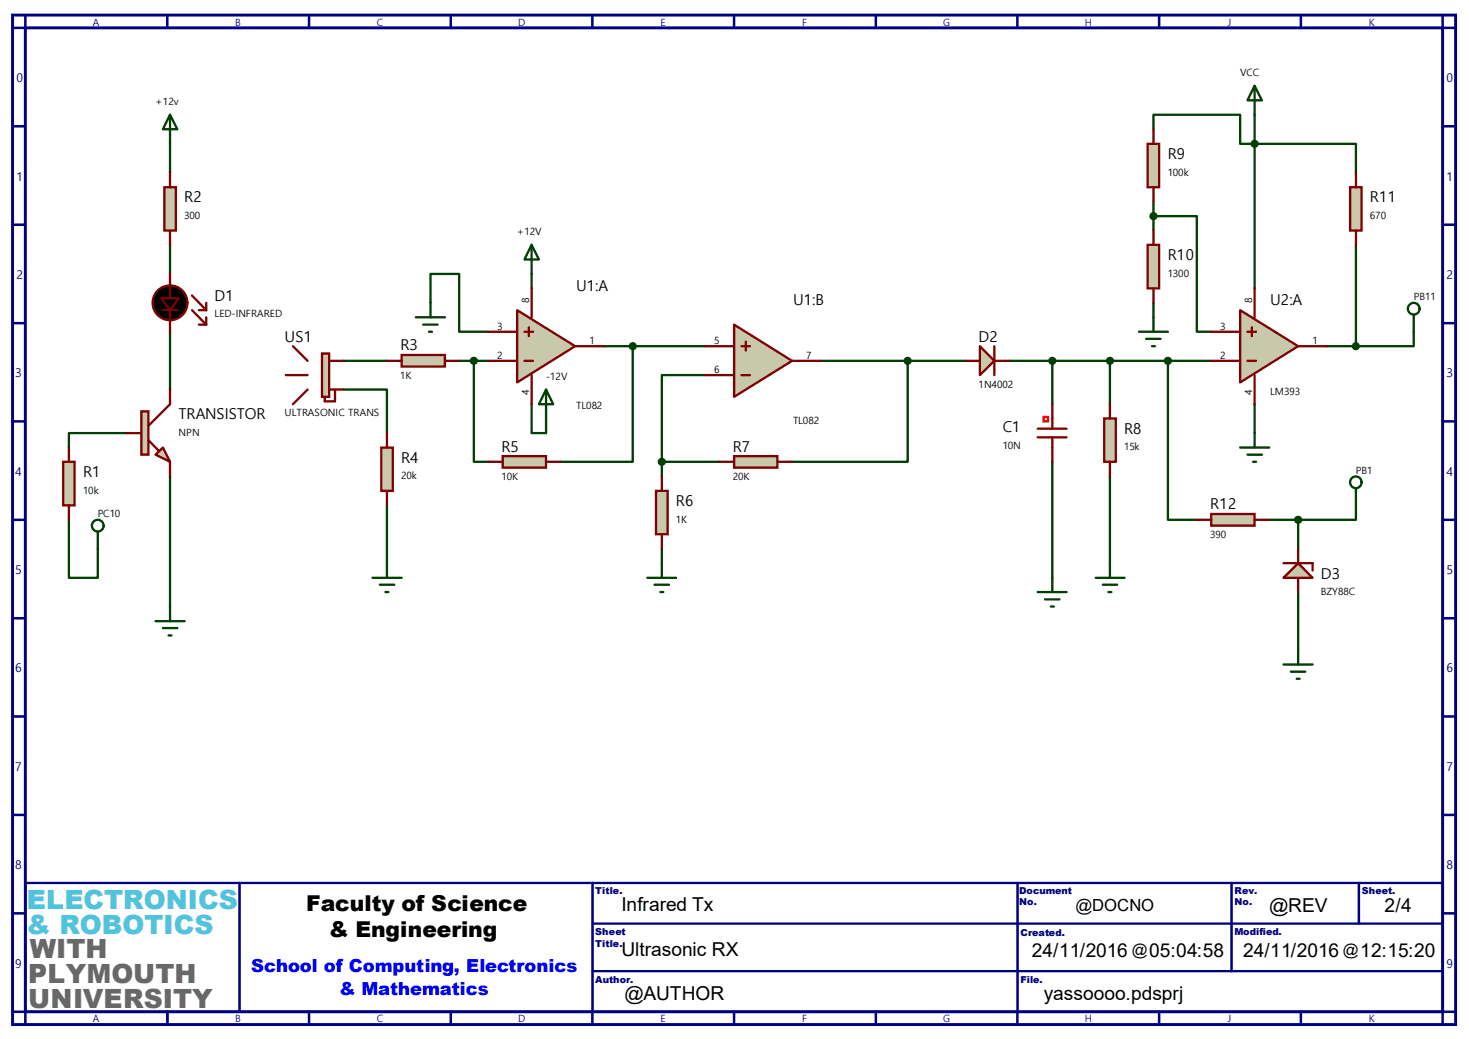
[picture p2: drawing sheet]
<svg xmlns="http://www.w3.org/2000/svg" width="297mm" height="210mm" viewBox="0 0 297 210" stroke-linecap="round" stroke-linejoin="round" font-family="sans-serif">
<path d="M5.1 178.5h286.6v26h-286.6zM119.8 186.7h171.9M119.8 196.3h171.9" fill="none" stroke="#000080" stroke-width=".47"/>
<path d="M2.5 3h291.8v204.1h-291.8zM5.1 5.6h286.6v198.9h-286.6z" fill="none" stroke="#000080" stroke-width=".59"/>
<g fill="none" stroke="#000080" stroke-width=".51">
<path d="M5.1 3v2.6h-2.6M33.8 3v2.6M62.5 3v2.6M91.1 3v2.6M119.8 3v2.6M148.4 3v2.6M177.1 3v2.6M205.7 3v2.6M234.4 3v2.6M263 3v2.6M291.7 3v2.6h2.6M2.5 25.5h2.6"/>
<path d="M291.7 25.5h2.6M2.5 45.4h2.6M291.7 45.4h2.6M2.5 65.3h2.6M291.7 65.3h2.6M2.5 85.2h2.6M291.7 85.2h2.6M2.5 105.1h2.6M291.7 105.1h2.6M2.5 125h2.6M291.7 125h2.6M2.5 144.8h2.6"/>
<path d="M291.7 144.8h2.6M2.5 164.7h2.6M48.4 178.5v26M119.8 178.5v25.7M205.7 178.5v25.7M249 178.5v17.8M274.7 178.5v8.2M291.7 164.7h2.6M2.5 184.6h2.6M291.7 184.6h2.6M2.5 204.5h2.6v2.6M33.8 204.5v2.6"/>
<path d="M62.5 204.5v2.6M91.1 204.5v2.6M119.8 204.5v2.6M148.4 204.5v2.6M177.1 204.5v2.6M205.7 204.5v2.6M234.4 204.5v2.6M263 204.5v2.6M294.3 204.5h-2.6v2.6"/>
</g>
<g fill="none" stroke="#004000" stroke-width=".47">
<path d="M34.4 29.1v5.8M233.2 26.1v-2.9h17.5v5.9h23.5v5.8M253.7 23.2v35.1M34.4 49.5v5.9M107.5 55.4v2.9M233.2 43.7h8.8v23.4h2.9M233.2 40.7v5.9M274.2 49.5v20.5M34.4 67.1v11.6M69.5 78.7h8.7v8.8M69.5 72.9h8.7M87 61.2v-5.8h5.8v11.7h5.9"/>
<path d="M92.8 72.9h5.9M95.8 72.9v20.4h2.9M122.1 70h20.5M127.9 70v23.3h-14.6M142.6 75.8h-8.8v17.5M165.9 72.9h29.3M183.5 72.9v20.4h-23.4M204 72.9h40.9M212.8 72.9v8.8M224.4 72.9v8.8M233.2 61.2v2.9M236.1 72.9v32.2h5.9"/>
<path d="M268.3 70h5.9M285.8 67.1v2.9h-11.6M25.6 87.5h-11.7v3M34.4 96.3v26.3M107.5 81.7v5.8h2.9v-2.9M133.8 93.3v3M133.8 93.3h11.7M212.8 93.3v23.5M224.4 96.3v17.5M253.7 81.7v5.8M13.9 105.1v11.7h5.9v-5.9M78.2 102.2v11.6"/>
<path d="M133.8 110.9v2.9M256.6 105.1h5.9M262.5 105.1v5.8M262.5 119.7v11.7M274.2 102.2v2.9h-11.7"/>
</g>
<path d="M31.5 91.9l1.4-1.4 1.5 2.8z" fill="#c8c8aa"/>
<path d="M31.5 91.9l1.4-1.4 1.5 2.8z" fill="none" stroke="#800000" stroke-width=".47"/>
<path d="M28.6 83.1h1.4v8.8h-1.4z" fill="#c8c8aa"/>
<path d="M34.4 78.7v3l-4.4 4.4M25.6 87.5h3M28.6 83.1h1.4v8.8h-1.4zM30 89l2 2.1M34.4 93.3v3" fill="none" stroke="#800000" stroke-width=".47"/>
<path d="M12.8 93.3h2.3v8.9h-2.3z" fill="#c8c8aa"/>
<g fill="none" stroke="#800000" stroke-width=".47">
<path d="M34.4 55.4v4.9M38.8 59.7l2.9 3M34.4 62.7v4.4M38.8 62.7l2.9 2.9M40.2 62.7h1.5M40.2 65.6h1.5M41.7 61.2v1.5M41.7 64.1v1.5M12.8 93.3h2.3v8.9h-2.3zM13.9 90.5v2.8M13.9 102.2v2.9"/>
<circle cx="34.4" cy="61.2" r="3.5"/>
</g>
<g fill="#000">
<path d="M32.6 60.3h3.6l-1.8 2.4z"/>
<circle cx="34.4" cy="61.2" r="3.5"/>
</g>
<path d="M32.6 60.3h3.6l-1.8 2.4zM32.9 62.7h3" fill="none" stroke="#800000" stroke-width=".42"/>
<path d="M33.2 37.8h2.4v8.8h-2.4z" fill="#c8c8aa"/>
<path d="M33.2 37.8h2.4v8.8h-2.4zM34.4 34.9v2.9M34.4 46.6v2.9" fill="none" stroke="#800000" stroke-width=".47"/>
<path d="M104.6 62.7l11.7 7.3-11.7 7.3z" fill="#c8c8aa"/>
<path d="M107.5 58.3v5.8M98.7 72.9h5.9M98.7 67.1h5.9M104.6 62.7l11.7 7.3-11.7 7.3zM106 72.9h1.8M106 67.1h1.8M106.9 66.2v1.7M107.5 75.8v5.9M116.3 70h5.8" fill="none" stroke="#800000" stroke-width=".47"/>
<path d="M77.1 90.5h2.3v8.7h-2.3z" fill="#c8c8aa"/>
<path d="M77.1 90.5h2.3v8.7h-2.3zM78.2 87.5v3M78.2 99.2v3" fill="none" stroke="#800000" stroke-width=".47"/>
<path d="M84.1 64.1h5.9M85.6 65.6h2.9M86.7 67.1h.6M87 61.2v2.9M75.3 116.8h5.9M76.8 118.2h2.9M77.9 119.7h.6M78.2 113.8v3M31.5 125.6h5.8M32.9 127h3M34.1 128.4h.6M34.4 122.6v3" fill="none" stroke="#004000" stroke-width=".47"/>
<path d="M81.2 71.8h8.8v2.3h-8.8z" fill="#c8c8aa"/>
<path d="M78.2 72.9h3M81.2 71.8h8.8v2.3h-8.8zM90 72.9h2.8" fill="none" stroke="#800000" stroke-width=".47"/>
<path d="M107.5 49.5l1.5 3h-3zM107.5 49.5v5.9M110.4 78.7l1.4 3h-2.8zM110.4 78.7v5.9" fill="none" stroke="#004000" stroke-width=".47"/>
<path d="M101.6 92.2h8.8v2.3h-8.8z" fill="#c8c8aa"/>
<path d="M98.7 93.3h2.9M101.6 92.2h8.8v2.3h-8.8zM110.4 93.3h2.9" fill="none" stroke="#800000" stroke-width=".47"/>
<circle cx="95.8" cy="72.9" r=".59" fill="#004000"/>
<circle cx="95.8" cy="72.9" r=".59" fill="none" stroke="#004000" stroke-width=".47"/>
<path d="M132.6 99.2h2.4v8.8h-2.4z" fill="#c8c8aa"/>
<path d="M132.6 99.2h2.4v8.8h-2.4zM133.8 96.3v2.9M133.8 108v2.9" fill="none" stroke="#800000" stroke-width=".47"/>
<path d="M130.9 116.8h5.8M132.3 118.2h3M133.5 119.7h.6M133.8 113.8v3" fill="none" stroke="#004000" stroke-width=".47"/>
<path d="M148.4 92.2h8.8v2.3h-8.8z" fill="#c8c8aa"/>
<path d="M145.5 93.3h2.9M148.4 92.2h8.8v2.3h-8.8zM157.2 93.3h2.9" fill="none" stroke="#800000" stroke-width=".47"/>
<path d="M198.1 70l2.9 2.9-2.9 2.9z" fill="#c8c8aa"/>
<path d="M195.2 72.9h2.9M198.1 70l2.9 2.9-2.9 2.9zM201 70v5.8M201 72.9h3M209.8 86.7h5.8M209.8 88.4h5.8M212.8 84.6v2.1M212.8 88.4v2.1" fill="none" stroke="#800000" stroke-width=".47"/>
<path d="M211 84.3h.9v.9h-.9z" fill="#fff"/>
<path d="M211 84.3h.9v.9h-.9z" fill="none" stroke="#f00" stroke-width=".47"/>
<path d="M212.8 81.7v2.9M212.8 90.5v2.8" fill="none" stroke="#800000" stroke-width=".47"/>
<circle cx="212.8" cy="72.9" r=".59" fill="#004000"/>
<g fill="none" stroke="#004000" stroke-width=".47">
<path d="M253.7 17.4l1.4 2.9h-2.9zM253.7 17.4v5.8M230.3 67.1h5.8M231.7 68.5h3M232.9 70h.6M233.2 64.1v3M250.7 90.5h5.9M252.2 91.9h2.9M253.4 93.3h.6M253.7 87.5v3"/>
<circle cx="212.8" cy="72.9" r=".59"/>
</g>
<path d="M262.5 113.8l2.9 3h-5.9z" fill="#c8c8aa"/>
<path d="M259.5 113.8h5.9v1.5M262.5 113.8l2.9 3h-5.9zM262.5 110.9v2.9M262.5 116.8v2.9" fill="none" stroke="#800000" stroke-width=".47"/>
<path d="M209.8 119.7h5.8M212.8 116.8v2.9M221.5 116.8h5.9M223 118.2h2.9M224.1 119.7h.6M224.4 113.8v3M211.3 121.2h2.9M212.5 122.6h.6M259.5 134.3h5.9M261 135.8h2.9M262.2 137.2h.6M262.5 131.4v2.9" fill="none" stroke="#004000" stroke-width=".47"/>
<path d="M250.7 62.7l11.8 7.3-11.8 7.3z" fill="#c8c8aa"/>
<path d="M253.7 58.3v5.8M244.9 72.9h5.8M244.9 67.1h5.8M250.7 62.7l11.8 7.3-11.8 7.3zM252.2 72.9h1.8M252.2 67.1h1.8M253.1 66.2v1.7M253.7 75.8v5.9M262.5 70h5.8" fill="none" stroke="#800000" stroke-width=".47"/>
<g fill="none" stroke="#004000" stroke-width=".47">
<path d="M285.8 63.6v3.5M274.2 98.6v3.6M19.8 107.4v3.5"/>
<circle cx="285.8" cy="62.4" r="1.18"/>
<circle cx="274.1" cy="97.5" r="1.17"/>
<circle cx="19.8" cy="106.3" r="1.19"/>
</g>
<path d="M148.4 65.6l11.7 7.3-11.7 7.3z" fill="#c8c8aa"/>
<path d="M142.6 75.8h5.8M142.6 70h5.8M148.4 65.6l11.7 7.3-11.7 7.3zM149.9 75.8h1.7M149.9 70h1.7M150.8 69.1v1.8M160.1 72.9h5.8" fill="none" stroke="#800000" stroke-width=".47"/>
<circle cx="183.5" cy="72.9" r=".59" fill="#004000"/>
<circle cx="183.5" cy="72.9" r=".59" fill="none" stroke="#004000" stroke-width=".47"/>
<circle cx="133.8" cy="93.3" r=".59" fill="#004000"/>
<circle cx="133.8" cy="93.3" r=".59" fill="none" stroke="#004000" stroke-width=".47"/>
<circle cx="127.9" cy="70" r=".59" fill="#004000"/>
<circle cx="127.9" cy="70" r=".59" fill="none" stroke="#004000" stroke-width=".47"/>
<path d="M65.1 71.5h1.4v8.7h-1.4z" fill="#c8c8aa"/>
<path d="M57.8 75.8h4.4M59.2 70l3 2.9M62.2 78.7l-3 3M65.1 71.5h1.4v8.7h-1.4zM66.5 72.9h3M66.5 78.7h3M67.7 78.7v2.4h-2v-.9" fill="none" stroke="#800000" stroke-width=".47"/>
<path d="M34.4 23.2l1.5 2.9h-3zM34.4 23.2v5.9" fill="none" stroke="#004000" stroke-width=".47"/>
<path d="M232 29.1h2.4v8.7h-2.4z" fill="#c8c8aa"/>
<path d="M232 29.1h2.4v8.7h-2.4zM233.2 26.1v3M233.2 37.8v2.9" fill="none" stroke="#800000" stroke-width=".47"/>
<path d="M232 49.5h2.4v8.8h-2.4z" fill="#c8c8aa"/>
<path d="M232 49.5h2.4v8.8h-2.4zM233.2 46.6v2.9M233.2 58.3v2.9" fill="none" stroke="#800000" stroke-width=".47"/>
<path d="M273 37.8h2.3v8.8h-2.3z" fill="#c8c8aa"/>
<path d="M273 37.8h2.3v8.8h-2.3zM274.2 34.9v2.9M274.2 46.6v2.9" fill="none" stroke="#800000" stroke-width=".47"/>
<circle cx="274.1" cy="70" r=".58" fill="#004000"/>
<circle cx="274.1" cy="70" r=".58" fill="none" stroke="#004000" stroke-width=".47"/>
<circle cx="253.7" cy="29.1" r=".59" fill="#004000"/>
<circle cx="253.7" cy="29.1" r=".59" fill="none" stroke="#004000" stroke-width=".47"/>
<circle cx="233.2" cy="43.7" r=".59" fill="#004000"/>
<circle cx="233.2" cy="43.7" r=".59" fill="none" stroke="#004000" stroke-width=".47"/>
<path d="M244.9 103.9h8.8v2.4h-8.8z" fill="#c8c8aa"/>
<path d="M242 105.1h2.9M244.9 103.9h8.8v2.4h-8.8zM253.7 105.1h2.9" fill="none" stroke="#800000" stroke-width=".47"/>
<circle cx="262.5" cy="105.1" r=".6" fill="#004000"/>
<circle cx="262.5" cy="105.1" r=".6" fill="none" stroke="#004000" stroke-width=".47"/>
<circle cx="236.1" cy="72.9" r=".59" fill="#004000"/>
<circle cx="236.1" cy="72.9" r=".59" fill="none" stroke="#004000" stroke-width=".47"/>
<path d="M223.3 84.6h2.3v8.7h-2.3z" fill="#c8c8aa"/>
<path d="M223.3 84.6h2.3v8.7h-2.3zM224.4 81.7v2.9M224.4 93.3v3" fill="none" stroke="#800000" stroke-width=".47"/>
<circle cx="224.4" cy="72.9" r=".59" fill="#004000"/>
<circle cx="224.4" cy="72.9" r=".59" fill="none" stroke="#004000" stroke-width=".47"/>
<g font-size="5.4" fill="#4fc5dd">
<text x="5.4" y="183.8">ELECTRONICS</text>
<text x="5.4" y="188.7">&amp; ROBOTICS</text>
</g>
<g font-size="5.4" fill="#686868">
<text x="6" y="193.7">WITH</text>
<text x="5.7" y="198.7">PLYMOUTH</text>
<text x="5.7" y="203.7">UNIVERSITY</text>
</g>
<g font-size="4.4">
<text x="61.9" y="184.2">Faculty of Science</text>
<text x="66.5" y="189.4">&amp; Engineering</text>
</g>
<g font-size="3.9">
<text x="125.6" y="184.1">Infrared Tx</text>
<text x="256.6" y="184.4">@REV</text>
<text x="279.9" y="184.4">2/4</text>
<text x="125.6" y="193.2">Ultrasonic RX</text>
<text x="208.6" y="193.4">24/11/2016</text>
<text x="232.3" y="193.4">05:04:58</text>
<text x="251.3" y="193.4">24/11/2016</text>
<text x="275" y="193.4">12:15:20</text>
<text x="126.2" y="202.2">@AUTHOR</text>
<text x="211" y="202.2">yassoooo.pdsprj</text>
</g>
<g font-size="3.6" fill="#00f">
<text x="50.8" y="196.5">School of Computing, Electronics</text>
<text x="68.6" y="201.2">&amp; Mathematics</text>
</g>
<text font-size="3.4" x="217.5" y="184.2">@DOCNO</text>
<g font-size="3.2">
<text x="228.9" y="193">@</text>
<text x="271.5" y="193">@</text>
</g>
<g font-size="3">
<text x="236.1" y="32.1">R9</text>
<text x="37.3" y="40.9">R2</text>
<text x="277" y="40.9">R11</text>
<text x="236.1" y="52.6">R10</text>
<text x="116.5" y="58.8">U1:A</text>
<text x="43.4" y="60.8">D1</text>
<text x="160.4" y="61.7">U1:B</text>
<text x="256.8" y="61.7">U2:A</text>
<text x="57.5" y="69">US1</text>
<text x="80.9" y="70.8">R3</text>
<text x="197.9" y="69">D2</text>
<text x="36.1" y="84.8">TRANSISTOR</text>
<text x="202.7" y="87.4">C1</text>
<text x="227.3" y="87.7">R8</text>
<text x="81.1" y="93.5">R4</text>
<text x="101.4" y="91.3">R5</text>
<text x="148.2" y="91.3">R7</text>
<text x="16.8" y="96.5">R1</text>
<text x="136.7" y="102.3">R6</text>
<text x="244.7" y="103">R12</text>
<text x="267" y="117">D3</text>
</g>
<g font-size="2.4" fill="#000080">
<text x="3.3" y="16.6">0</text>
<text x="292.4" y="16.6">0</text>
<text x="3.3" y="36.5">1</text>
<text x="292.4" y="36.5">1</text>
<text x="3.3" y="56.4">2</text>
<text x="292.4" y="56.4">2</text>
<text x="3" y="76.3">3</text>
<text x="292.4" y="76.3">3</text>
<text x="3" y="96.2">4</text>
<text x="292.4" y="96.2">4</text>
<text x="3" y="116.1">5</text>
<text x="292.4" y="116.1">5</text>
<text x="3" y="135.9">6</text>
<text x="292.4" y="135.9">6</text>
<text x="3" y="155.8">7</text>
<text x="292.4" y="155.8">7</text>
<text x="3" y="175.7">8</text>
<text x="292.4" y="175.7">8</text>
<text x="3" y="195.6">9</text>
<text x="292.4" y="195.6">9</text>
</g>
<g font-size="2" fill="#000080">
<text x="18.8" y="5.2">A</text>
<text x="47.5" y="5.2">B</text>
<text x="76.2" y="5.2">C</text>
<text x="104.7" y="5.2">D</text>
<text x="133.6" y="5.2">E</text>
<text x="162.2" y="5.2">F</text>
<text x="190.7" y="5.2">G</text>
<text x="219.3" y="5.2">H</text>
<text x="248.3" y="5.2">J</text>
<text x="276.8" y="5.2">K</text>
<text x="18.8" y="206.5">A</text>
<text x="47.5" y="206.5">B</text>
<text x="76.2" y="206.5">C</text>
<text x="104.7" y="206.5">D</text>
<text x="133.6" y="206.5">E</text>
<text x="162.2" y="206.5">F</text>
<text x="190.7" y="206.5">G</text>
<text x="219.3" y="206.5">H</text>
<text x="248.3" y="206.5">J</text>
<text x="276.8" y="206.5">K</text>
</g>
<g font-size="2">
<text x="250.7" y="15.4">VCC</text>
<text x="31.5" y="21.2">+12v</text>
<text x="236.1" y="35.5">100k</text>
<text x="37.3" y="44.2">300</text>
<text x="104.6" y="47.5">+12V</text>
<text x="277" y="44.2">670</text>
<text x="236.1" y="56">1300</text>
<text x="43.4" y="64.1">LED-INFRARED</text>
<text x="107" y="61.2" transform="rotate(-90 107 61.2)">8</text>
<text x="253.1" y="61.2" transform="rotate(-90 253.1 61.2)">8</text>
<text x="285.8" y="60.7">PB11</text>
<text x="100.5" y="66.6">3</text>
<text x="119.2" y="69.6">1</text>
<text x="144.4" y="69.6">5</text>
<text x="246.7" y="66.6">3</text>
<text x="265.4" y="69.6">1</text>
<text x="80.9" y="76.6">1K</text>
<text x="100.5" y="72.5">2</text>
<text x="110.4" y="76.8">-12V</text>
<text x="144.4" y="75.4">6</text>
<text x="163" y="72.5">7</text>
<text x="246.7" y="72.5">2</text>
<text x="107" y="79.9" transform="rotate(-90 107 79.9)">4</text>
<text x="116.5" y="82.8">TL082</text>
<text x="197.9" y="78.4">1N4002</text>
<text x="253.1" y="79.9" transform="rotate(-90 253.1 79.9)">4</text>
<text x="256.8" y="79.8">LM393</text>
<text x="36.1" y="88.1">NPN</text>
<text x="57.5" y="84.2">ULTRASONIC TRANS</text>
<text x="160.4" y="85.6">TL082</text>
<text x="202.7" y="90.8">10N</text>
<text x="227.3" y="91.1">15k</text>
<text x="274.2" y="95.8">PB1</text>
<text x="16.8" y="99.8">10k</text>
<text x="81.1" y="96.9">20k</text>
<text x="101.4" y="97.1">10K</text>
<text x="148.2" y="97.1">20K</text>
<text x="19.8" y="104.5">PC10</text>
<text x="136.7" y="105.7">1K</text>
<text x="244.7" y="108.8">390</text>
<text x="267" y="120.3">BZY88C</text>
</g>
<g font-size="1.9" fill="#000080">
<text x="120.4" y="180.8">Title.</text>
<text x="206" y="180.8">Document</text>
<text x="206" y="182.8">No.</text>
<text x="249.6" y="180.8">Rev.</text>
<text x="249.6" y="182.8">No.</text>
<text x="275.3" y="180.8">Sheet.</text>
<text x="120.4" y="189">Sheet</text>
<text x="120.4" y="191.3">Title.</text>
<text x="206.3" y="189.3">Created.</text>
<text x="249.6" y="189">Modified.</text>
<text x="120.4" y="198.6">Author.</text>
<text x="206.3" y="198.6">File.</text>
</g>
</svg>
